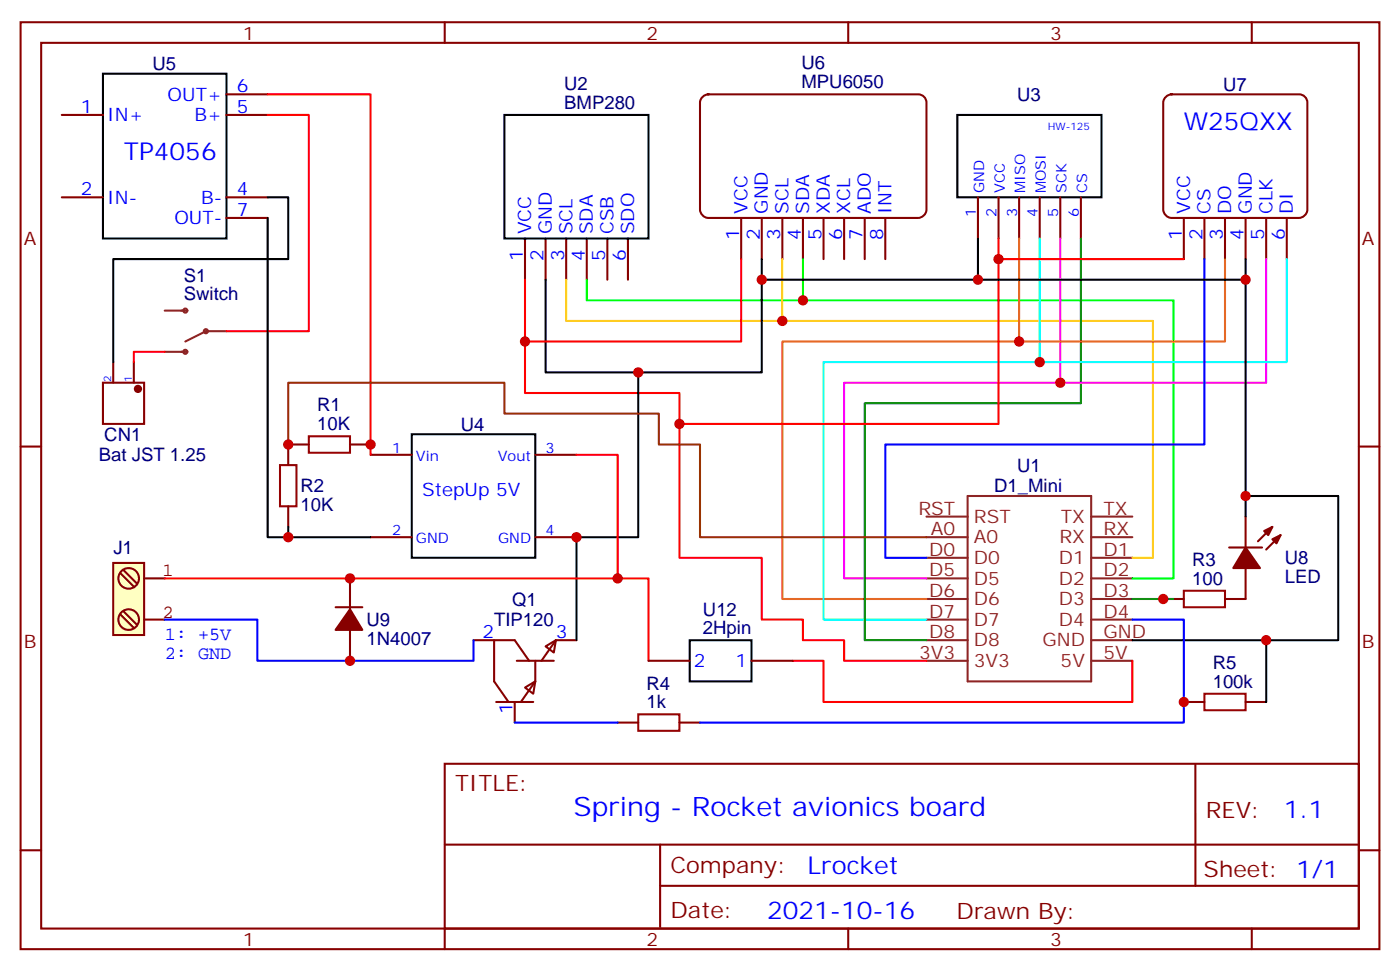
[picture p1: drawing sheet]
<svg xmlns="http://www.w3.org/2000/svg" width="240mm" height="166mm" viewBox="0 0 240 166" stroke-linecap="round" stroke-linejoin="round" font-family="sans-serif">
<g fill="none" stroke="#870000" stroke-width=".35">
<path d="M3.5 3.8h232.9v158.8h-232.9zM7.1 7.3h225.7v151.7h-225.7zM76.2 3.8v3.5M145.3 3.8v3.5M214.5 3.8v3.5M90 40.9v7M93.5 40.9v7M97 40.9v7M100.5 40.9v7M104.1 40.9v7M107.6 40.9v7M3.5 76.5h3.6"/>
<path d="M232.8 76.5h3.6M76.2 130.8h156.6v28.2h-156.6zM204.8 130.8v20.9M3.5 145.6h3.6M76.2 159v3.6M76.2 144.7h156.5M113.1 151.7h119.6M113.1 144.7v14.1M145.3 159v3.6M214.5 159v3.6M232.8 145.6h3.6"/>
</g>
<g fill="none" stroke="#8c2424" stroke-width=".35">
<path d="M158.7 99.1h7.1M158.7 95.5h7.1M158.7 92h7.1M158.7 88.5h7.1M165.8 84.9h21.2v31.8h-21.2zM187 99.1h7M187 95.5h7M187 92h7M187 88.5h7M158.7 113.2h7.1M158.7 109.6h7.1M158.7 106.1h7.1"/>
<path d="M158.7 102.6h7.1M187 113.2h7M187 109.6h7M187 106.1h7M187 102.6h7"/>
</g>
<path d="M86.4 19.7h24.7v21.2h-24.7z" fill="none" stroke="#000" stroke-width=".35"/>
<path d="M120.3 16.7l.3-.3 .8-.2h35.9a1.41 1.41 0 0 1 1.4 1.4v18.3a1.51 1.51 0 0 1-1.4 1.4h-35.9a1.51 1.51 0 0 1-1.5-1.4v-18.3z" fill="#fff" stroke="#800000" stroke-width=".35"/>
<g fill="none" stroke="#870000" stroke-width=".35">
<path d="M127 37.3v7.1M130.5 37.3v7.1M134.1 37.3v7.1M137.6 37.3v7.1M141.1 37.3v7.1M144.6 37.3v7.1M148.2 37.3v7.1M151.7 37.3v7.1M167.6 33.8v7.1M171.1 33.8v7.1M174.6 33.8v7.1M178.2 33.8v7.1"/>
<path d="M181.7 33.8v7.1M185.2 33.8v7.1"/>
</g>
<path d="M164 19.7h24.7v14.1h-24.7z" fill="none" stroke="#000" stroke-width=".35"/>
<path d="M199.6 16.7l.4-.3 .7-.2h21.9a1.41 1.41 0 0 1 1.4 1.4v18.3a1.51 1.51 0 0 1-1.4 1.4h-21.9a1.51 1.51 0 0 1-1.4-1.4v-18.3z" fill="#fff" stroke="#800000" stroke-width=".35"/>
<g fill="none" stroke="#870000" stroke-width=".35">
<path d="M10.6 19.7h7M38.8 19.7h7.1M38.8 16.2h7.1M10.6 33.8h7M38.8 33.8h7.1M38.8 37.3h7.1M202.8 37.3v7.1M206.4 37.3v7.1M209.9 37.3v7.1M213.4 37.3v7.1M217 37.3v7.1M220.5 37.3v7.1"/>
<path d="M17.6 65.5h7.1v7.1h-7.1zM19.4 62v3.5M22.9 62v3.5M52.9 76.1h-3.5v3.6M60 76.1h3.5M63.5 77.9h7.1M91.7 77.9h7.1M49.4 86.7v3.5M63.5 92h7.1M91.7 92h7.1M210.6 93.8h5.7M213.4 88.5v5.3"/>
<path d="M213.4 97.3v5.3h-3.5M218 90.2l-2.5 2.5M219.4 91.7l-2.4 2.4M81.1 109.6h3.6M88.5 113.2h6.4M90 117.8l1.7-1.1-.3 2.1zM90.7 113.2l-2.5-3.6h-3.5v7.1l2.4 3.5M91.7 113.2v3.5l-2.4 3.5M93.5 110.7l1.7-1.1-.3 2.2zM98.8 109.6h-3.6l-2.4 3.6M199.3 102.6h3.5M85 120.2h6.4"/>
<path d="M88.2 120.2v3.6M105.8 123.8h3.6M116.4 123.8h3.5M202.8 120.2h3.6M213.4 120.2h3.6"/>
</g>
<path d="M17.6 12.6h21.2v28.3h-21.2zM45.9 33.8h3.5v10.6h-30v17.6M45.9 37.3v54.7h17.6M93.5 47.9v15.9h15.9v28.2h-10.6v17.6M130.5 44.4v19.4h-21.1M167.6 40.9v7h-37.1M167.6 47.9h45.8M213.4 44.4v44.1M70.6 74.4h21.1v21.1h-21.1zM213.4 84.9h15.9v24.7h-35.3" fill="none" stroke="#000" stroke-width=".35"/>
<g fill="#870000" stroke="#870000" stroke-width=".35">
<path d="M213.4 93.8l2.5 3.5h-4.6z"/>
<path d="M218 92.4l1.4-.7-.7 1.4z"/>
<path d="M216.6 90.9l1.4-.7-.7 1.5z"/>
<circle cx="23.6" cy="66.6" r=".53"/>
</g>
<g fill="none" stroke="#8c2424" stroke-width=".35">
<path d="M28.2 53.2h3.5M38.8 56.7h-3.5l-3.6 1.8M28.2 60.3h3.5"/>
<circle cx="31.8" cy="53.2" r=".35"/>
<circle cx="35.3" cy="56.7" r=".35"/>
<circle cx="31.8" cy="60.3" r=".35"/>
</g>
<path d="M45.9 19.7h7v37h-14.1M45.9 16.2h17.6v61.7M90 47.9v19.4h26.4v28.2h14.1v10.6h7.1v3.5h7v3.6h14.1M127 44.4v14.1h-37M171.1 40.9v31.7h-54.7M171.1 44.4h31.7" fill="none" stroke="#f00" stroke-width=".35"/>
<path d="M48 79.7h2.8v7h-2.8zM52.9 74.7h7.1v2.8h-7.1zM202.8 101.2h7.1v2.8h-7.1zM206.4 118.8h7v2.8h-7zM109.4 122.3h7v2.9h-7z" fill="none" stroke="#a10000" stroke-width=".35"/>
<path d="M97 47.9v7.1h100.6v40.5h-3.6M134.1 44.4v10.6" fill="none" stroke="#fc0" stroke-width=".35"/>
<path d="M100.5 47.9v3.5h100.6v47.7h-7.1M137.6 44.4v7" fill="none" stroke="#0f0" stroke-width=".35"/>
<path d="M181.7 40.9v24.6h-37.1v33.6h14.1M217 44.4v21.1h-35.3" fill="none" stroke="#f0f" stroke-width=".35"/>
<path d="M174.6 40.9v17.6h-40.5v44.1h24.6M209.9 44.4v14.1h-35.3" fill="none" stroke="#f60" stroke-width=".35"/>
<path d="M178.2 40.9v21.1h-37.1v44.1h17.6M220.5 44.4v17.6h-42.3" fill="none" stroke="#0ff" stroke-width=".35"/>
<path d="M185.2 40.9v28.2h-37v40.5h10.5M194 102.6h7.1" fill="none" stroke="#008700" stroke-width=".35"/>
<path d="M206.4 44.4v31.7h-54.7v19.4h7M194 106.1h8.8v17.7h-82.9" fill="none" stroke="#00f" stroke-width=".35"/>
<path d="M49.4 76.1v-10.6h37v5.3h26.5v5.3h7v15.9h38.8" fill="none" stroke="#930" stroke-width=".35"/>
<path d="M19.4 96.4h5.3v12.4h-5.3z" fill="#ffffc2" stroke="#850000" stroke-width=".35"/>
<path d="M20.6 98.2l2.3 2.3M21.2 97.6l2.3 2.3M23.8 99.1a1.76 1.76 0 0 0-2.6-1.6 1.76 1.76 0 0 0-.1 3 1.76 1.76 0 0 0 2.7-1.3M24.7 99.1h3.5M20.6 105.2l2.3 2.3M21.2 104.7l2.3 2.3M23.8 106.1a1.76 1.76 0 0 0-2.6-1.5 1.76 1.76 0 0 0-.1 3 1.76 1.76 0 0 0 2.7-1.3M24.7 106.1h3.5" fill="none" stroke="#850000" stroke-width=".35"/>
<path d="M60 99.1v5.3M57.5 104h4.6M60 107.9v5.3M111.1 113.2h7.1M128.8 113.2h7" fill="none" stroke="#870000" stroke-width=".35"/>
<path d="M60 104.4l2.1 3.5h-4.6z" fill="#870000" stroke="#870000" stroke-width=".35"/>
<path d="M28.2 60.3h-5.3v1.7M98.8 77.9h7v21.2h5.3v14.1M28.2 99.1h77.6M135.8 113.2h5.3v7h52.9v-7" fill="none" stroke="#f00" stroke-width=".35"/>
<path d="M49.4 90.2v1.8M118.2 109.6h10.6v7.1h-10.6zM217 109.6v10.6" fill="none" stroke="#000" stroke-width=".35"/>
<path d="M28.2 106.1h15.9v7.1h37v-3.6M88.2 123.8h17.6" fill="none" stroke="#00f" stroke-width=".35"/>
<g fill="#c00">
<circle cx="134.1" cy="55" r=".88"/>
<circle cx="137.6" cy="51.4" r=".88"/>
<circle cx="90" cy="58.5" r=".88"/>
<circle cx="109.4" cy="63.8" r=".88"/>
<circle cx="181.7" cy="65.5" r=".88"/>
<circle cx="178.2" cy="62" r=".88"/>
<circle cx="174.6" cy="58.5" r=".88"/>
<circle cx="116.4" cy="72.6" r=".88"/>
<circle cx="130.5" cy="47.9" r=".88"/>
<circle cx="171.1" cy="44.4" r=".88"/>
<circle cx="199.3" cy="102.6" r=".88"/>
<circle cx="213.4" cy="84.9" r=".88"/>
<circle cx="167.6" cy="47.9" r=".88"/>
<circle cx="213.4" cy="47.9" r=".88"/>
<circle cx="202.8" cy="120.2" r=".88"/>
<circle cx="49.4" cy="92" r=".88"/>
<circle cx="105.8" cy="99.1" r=".88"/>
<circle cx="60" cy="99.1" r=".88"/>
<circle cx="60" cy="113.2" r=".88"/>
<circle cx="217" cy="109.6" r=".88"/>
<circle cx="49.4" cy="76.1" r=".88"/>
<circle cx="63.5" cy="76.1" r=".88"/>
<circle cx="98.8" cy="92" r=".88"/>
</g>
<text font-size="4.6" fill="#00f" x="98.3" y="139.8">Spring - Rocket avionics board</text>
<g font-size="4.2" fill="#00f">
<text x="202.8" y="22.3">W25QXX</text>
<text x="21.2" y="27.4">TP4056</text>
<text x="220" y="140.1">1.1</text>
<text x="138.4" y="149.6">Lrocket</text>
<text x="131.5" y="157.4">2021-10-16</text>
</g>
<g font-size="3.9" fill="#800">
<text x="78" y="135.4">TITLE:</text>
<text x="206.6" y="140.1">REV:</text>
<text x="114.9" y="149.6">Company:</text>
<text x="206.2" y="150.2">Sheet: 1/1</text>
<text x="114.9" y="157.3">Date:</text>
<text x="163.9" y="157.4">Drawn By:</text>
</g>
<g font-size="3.2" fill="#000080">
<text x="26.1" y="12">U5</text>
<text x="137.3" y="11.9">U6</text>
<text x="96.7" y="15.4">U2</text>
<text x="137.3" y="15.1">MPU6050</text>
<text x="174.3" y="17.3">U3</text>
<text x="209.6" y="15.5">U7</text>
<text x="96.7" y="18.6">BMP280</text>
<text x="31.5" y="51.4">Switch</text>
<text x="31.5" y="48.2">S1</text>
<text x="54.3" y="70.4">R1</text>
<text x="17.9" y="75.5">CN1</text>
<text x="54.3" y="73.7">10K</text>
<text x="78.9" y="73.7">U4</text>
<text x="17" y="79">Bat JST 1.25</text>
<text x="174.3" y="80.8">U1</text>
<text x="51.5" y="87.5">10K</text>
<text x="51.5" y="84.3">R2</text>
<text x="170.4" y="84.2">D1_Mini</text>
<text x="19.4" y="94.9">J1</text>
<text x="204.3" y="100.1">100</text>
<text x="204.3" y="96.9">R3</text>
<text x="220.1" y="99.9">LED</text>
<text x="220.1" y="96.7">U8</text>
<text x="62.8" y="107.3">U9</text>
<text x="84.7" y="107.3">TIP120</text>
<text x="87.8" y="103.7">Q1</text>
<text x="120.5" y="105.5">U12</text>
<text x="62.8" y="110.4">1N4007</text>
<text x="120.5" y="108.6">2Hpin</text>
<text x="110.8" y="118.1">R4</text>
<text x="207.8" y="117.8">100k</text>
<text x="207.8" y="114.5">R5</text>
<text x="110.8" y="121.3">1k</text>
</g>
<g font-size="3.2" fill="#800">
<text x="41.6" y="6.8">1</text>
<text x="110.8" y="6.8">2</text>
<text x="179.9" y="6.8">3</text>
<text x="4.1" y="41.9">A</text>
<text x="233.4" y="41.9">A</text>
<text x="4.1" y="111.1">B</text>
<text x="233.4" y="111.1">B</text>
<text x="41.6" y="162">1</text>
<text x="110.8" y="162">2</text>
<text x="179.9" y="162">3</text>
</g>
<g font-size="3.2" fill="#00f">
<text x="28.7" y="17.2">OUT+</text>
<text x="40.6" y="15.8">6</text>
<text x="13.9" y="19.3">1</text>
<text x="18.3" y="20.7">IN+</text>
<text x="33.3" y="20.7">B+</text>
<text x="40.6" y="19.3">5</text>
<text x="13.9" y="33.4">2</text>
<text x="18.3" y="34.9">IN-</text>
<text x="34.5" y="34.9">B-</text>
<text x="40.6" y="33.4">4</text>
<text x="29.9" y="38.4">OUT-</text>
<text x="40.6" y="37">7</text>
<text x="91" y="40.1" transform="rotate(-90 91 40.1)">VCC</text>
<text x="94.5" y="40.1" transform="rotate(-90 94.5 40.1)">GND</text>
<text x="98.1" y="40.1" transform="rotate(-90 98.1 40.1)">SCL</text>
<text x="101.6" y="40.1" transform="rotate(-90 101.6 40.1)">SDA</text>
<text x="105.1" y="40.1" transform="rotate(-90 105.1 40.1)">CSB</text>
<text x="108.7" y="40.1" transform="rotate(-90 108.7 40.1)">SDO</text>
<text x="126.6" y="41.1" transform="rotate(-90 126.6 41.1)">1</text>
<text x="128.1" y="36.6" transform="rotate(-90 128.1 36.6)">VCC</text>
<text x="130.2" y="41.1" transform="rotate(-90 130.2 41.1)">2</text>
<text x="131.6" y="36.6" transform="rotate(-90 131.6 36.6)">GND</text>
<text x="133.7" y="41.1" transform="rotate(-90 133.7 41.1)">3</text>
<text x="135.1" y="36.6" transform="rotate(-90 135.1 36.6)">SCL</text>
<text x="137.2" y="41.1" transform="rotate(-90 137.2 41.1)">4</text>
<text x="138.6" y="36.6" transform="rotate(-90 138.6 36.6)">SDA</text>
<text x="140.8" y="41.1" transform="rotate(-90 140.8 41.1)">5</text>
<text x="142.2" y="36.6" transform="rotate(-90 142.2 36.6)">XDA</text>
<text x="144.3" y="41.1" transform="rotate(-90 144.3 41.1)">6</text>
<text x="145.7" y="36.6" transform="rotate(-90 145.7 36.6)">XCL</text>
<text x="147.8" y="41.1" transform="rotate(-90 147.8 41.1)">7</text>
<text x="149.2" y="36.6" transform="rotate(-90 149.2 36.6)">ADO</text>
<text x="151.3" y="41.1" transform="rotate(-90 151.3 41.1)">8</text>
<text x="152.8" y="36.6" transform="rotate(-90 152.8 36.6)">INT</text>
<text x="202.5" y="41.1" transform="rotate(-90 202.5 41.1)">1</text>
<text x="203.9" y="36.6" transform="rotate(-90 203.9 36.6)">VCC</text>
<text x="206" y="41.1" transform="rotate(-90 206 41.1)">2</text>
<text x="207.4" y="36.6" transform="rotate(-90 207.4 36.6)">CS</text>
<text x="209.5" y="41.1" transform="rotate(-90 209.5 41.1)">3</text>
<text x="211" y="36.6" transform="rotate(-90 211 36.6)">DO</text>
<text x="213.1" y="41.1" transform="rotate(-90 213.1 41.1)">4</text>
<text x="214.5" y="36.6" transform="rotate(-90 214.5 36.6)">GND</text>
<text x="216.6" y="41.1" transform="rotate(-90 216.6 41.1)">5</text>
<text x="218" y="36.6" transform="rotate(-90 218 36.6)">CLK</text>
<text x="220.1" y="41.1" transform="rotate(-90 220.1 41.1)">6</text>
<text x="221.5" y="36.6" transform="rotate(-90 221.5 36.6)">DI</text>
<text x="89.6" y="44.6" transform="rotate(-90 89.6 44.6)">1</text>
<text x="93.1" y="44.6" transform="rotate(-90 93.1 44.6)">2</text>
<text x="96.7" y="44.6" transform="rotate(-90 96.7 44.6)">3</text>
<text x="100.2" y="44.6" transform="rotate(-90 100.2 44.6)">4</text>
<text x="103.7" y="44.6" transform="rotate(-90 103.7 44.6)">5</text>
<text x="107.2" y="44.6" transform="rotate(-90 107.2 44.6)">6</text>
<text x="72.3" y="84.9">StepUp 5V</text>
<text x="28.2" y="109.6">1: +5V</text>
<text x="28.2" y="112.8">2: GND</text>
<text x="82.6" y="109.3">2</text>
<text x="95.2" y="109.3">3</text>
<text x="118.9" y="114.2">2</text>
<text x="126" y="114.2">1</text>
<text x="87.8" y="122.2" transform="rotate(-90 87.8 122.2)">1</text>
</g>
<g font-size="3.2" fill="#8d2323">
<text x="157.4" y="88.1">RST</text>
<text x="166.9" y="89.5">RST</text>
<text x="181.8" y="89.5">TX</text>
<text x="189.1" y="88.1">TX</text>
<text x="159.2" y="95.2">D0</text>
<text x="159.5" y="91.7">A0</text>
<text x="166.9" y="93.1">A0</text>
<text x="181.5" y="93.1">RX</text>
<text x="189.1" y="95.2">D1</text>
<text x="189.1" y="91.7">RX</text>
<text x="159.2" y="98.7">D5</text>
<text x="166.9" y="100.1">D5</text>
<text x="166.9" y="96.6">D0</text>
<text x="181.5" y="100.1">D2</text>
<text x="181.5" y="96.6">D1</text>
<text x="189.1" y="98.7">D2</text>
<text x="159.2" y="105.8">D7</text>
<text x="159.2" y="102.2">D6</text>
<text x="166.9" y="107.2">D7</text>
<text x="166.9" y="103.6">D6</text>
<text x="181.5" y="107.2">D4</text>
<text x="181.5" y="103.6">D3</text>
<text x="189.1" y="105.8">D4</text>
<text x="189.1" y="102.2">D3</text>
<text x="157.5" y="112.8">3V3</text>
<text x="159.2" y="109.3">D8</text>
<text x="166.9" y="110.7">D8</text>
<text x="178.6" y="110.7">GND</text>
<text x="189.1" y="112.8">5V</text>
<text x="189.1" y="109.3">GND</text>
<text x="166.9" y="114.2">3V3</text>
<text x="181.7" y="114.2">5V</text>
</g>
<g font-size="3.2" fill="#840000">
<text x="27.9" y="98.7">1</text>
<text x="27.9" y="105.8">2</text>
</g>
<g font-size="2.5" fill="#00f">
<text x="168.6" y="33.1" transform="rotate(-90 168.6 33.1)">GND</text>
<text x="172.2" y="33.1" transform="rotate(-90 172.2 33.1)">VCC</text>
<text x="175.7" y="33.1" transform="rotate(-90 175.7 33.1)">MISO</text>
<text x="179.2" y="33.1" transform="rotate(-90 179.2 33.1)">MOSI</text>
<text x="182.7" y="33.1" transform="rotate(-90 182.7 33.1)">SCK</text>
<text x="186.3" y="33.1" transform="rotate(-90 186.3 33.1)">CS</text>
<text x="167.2" y="37.1" transform="rotate(-90 167.2 37.1)">1</text>
<text x="170.7" y="37.1" transform="rotate(-90 170.7 37.1)">2</text>
<text x="174.3" y="37.1" transform="rotate(-90 174.3 37.1)">3</text>
<text x="177.8" y="37.1" transform="rotate(-90 177.8 37.1)">4</text>
<text x="181.3" y="37.1" transform="rotate(-90 181.3 37.1)">5</text>
<text x="184.9" y="37.1" transform="rotate(-90 184.9 37.1)">6</text>
<text x="67.2" y="77.5">1</text>
<text x="93.5" y="77.5">3</text>
<text x="71.3" y="79">Vin</text>
<text x="85.3" y="79">Vout</text>
<text x="67.2" y="91.7">2</text>
<text x="71.3" y="93.1">GND</text>
<text x="85.4" y="93.1">GND</text>
<text x="93.5" y="91.7">4</text>
</g>
<g font-size="1.8" fill="#00f">
<text x="179.5" y="22.2">HW-125</text>
<text x="19" y="65.4" transform="rotate(-90 19 65.4)">2</text>
<text x="22.6" y="65.4" transform="rotate(-90 22.6 65.4)">1</text>
</g>
</svg>
